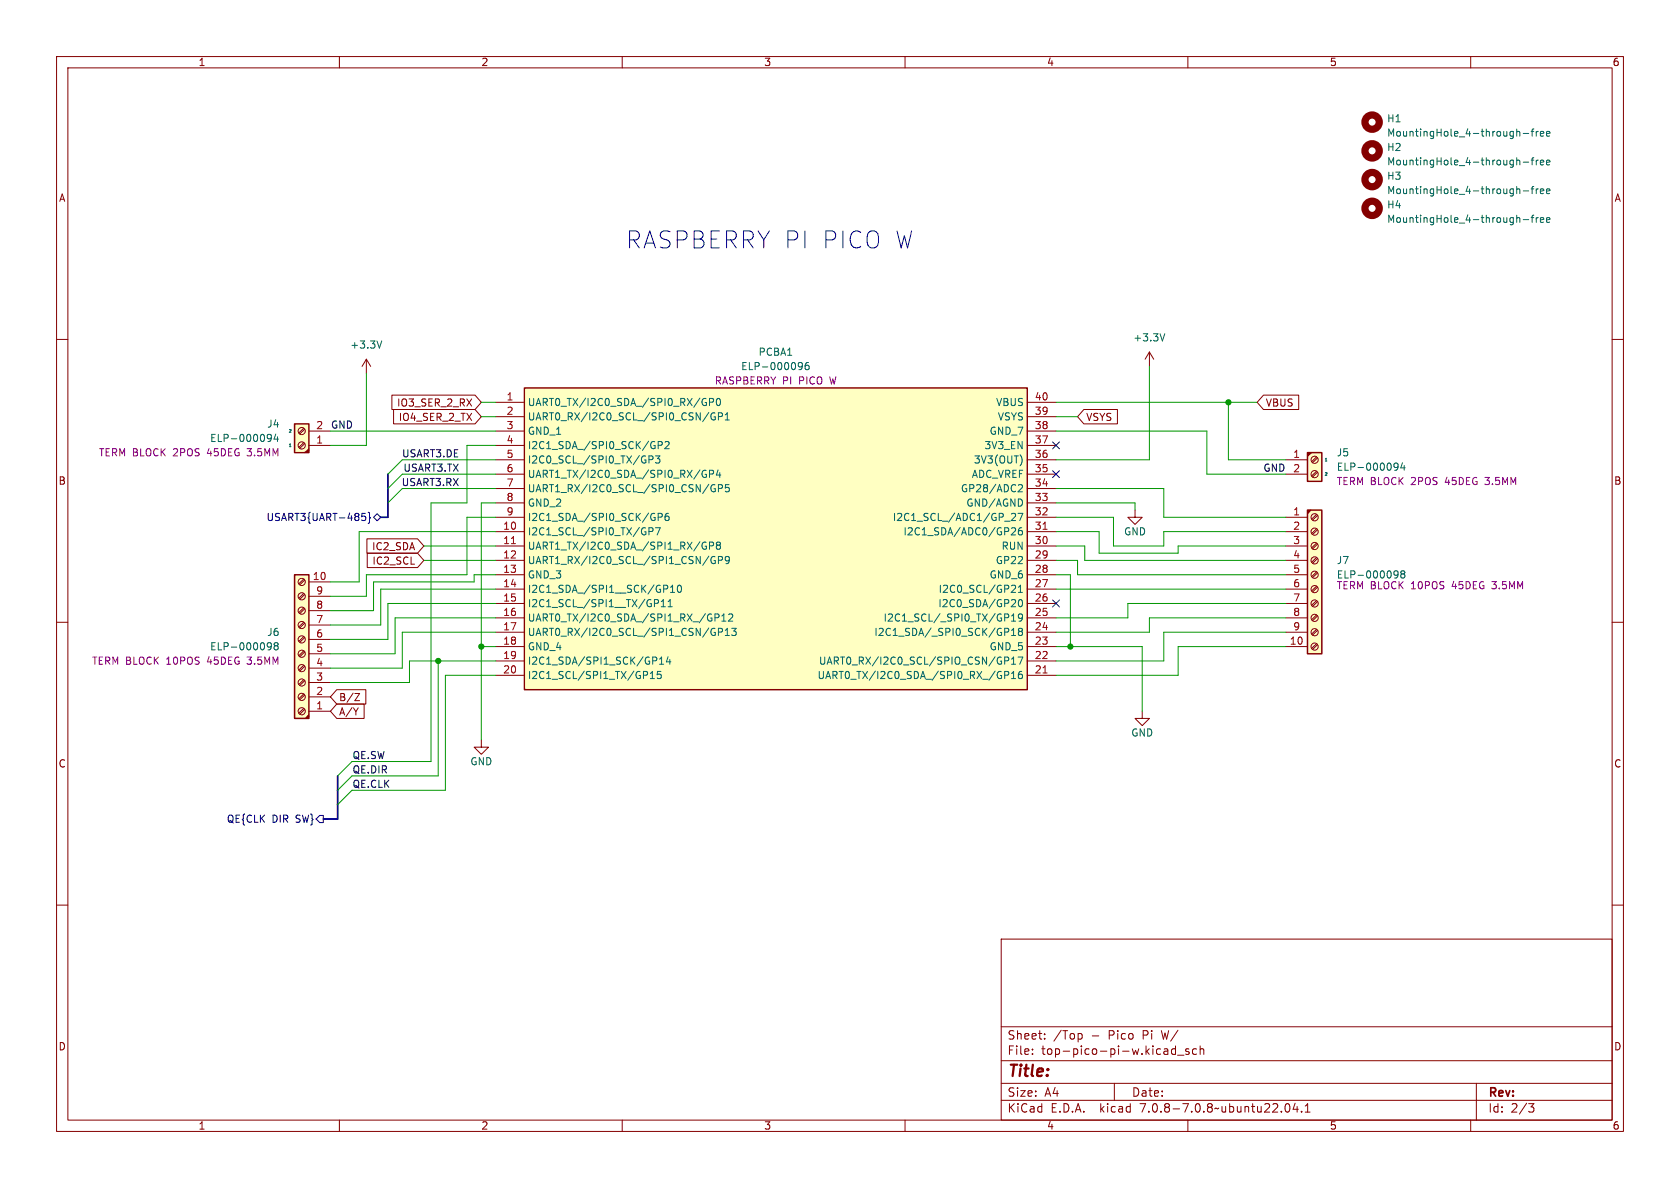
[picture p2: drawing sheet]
<svg xmlns="http://www.w3.org/2000/svg" width="297mm" height="210mm" viewBox="0 0 297 210" stroke-linecap="round" stroke-linejoin="round" font-family="sans-serif">
<g fill="none" stroke="#840000" stroke-width=".18">
<path d="M10 10h277v190h-277zM12 12h273v186h-273zM60 10v2M110 10v2M160 10v2M210 10v2M260 10v2M10 60h2M285 60h2M53.7 75.7l-.9 .8M53.7 78.2l-.9 .9M53.9 75.9l-.9 .8"/>
<path d="M53.9 78.4l-.9 .8M54.6 76.2h3.8M54.6 78.7h3.8M64.8 63.5l-.8 1.3M64.8 63.5v2.5M64.8 63.5l.7 1.3M69.3 69.8h14.7l1.1 1.3-1.1 1.3h-14.7zM69.6 72.4h14.4l1.1 1.3-1.1 1.2h-14.4zM87.6 71.1h5.1M87.6 73.7h5.1M87.6 76.2h5.1M87.6 78.7h5.1"/>
<path d="M181.6 71.1h5.1M181.6 73.7h5.1M181.6 76.2h5.1M181.6 78.7h5.1M191.6 72.4h5.9v2.5h-5.9l-1.1-1.2zM203.2 62.2l-.8 1.3M203.2 62.2v2.6M203.2 62.2l.8 1.3M223.4 69.8h6.2v2.6h-6.2l-1.2-1.3zM53.8 80l.8-.6-.5 .6 .5-.4-.2 .4M64.9 95.2h8.9l1.1 1.3-1.1 1.3h-8.9zM64.9 97.8h8.9l1.1 1.3-1.1 1.2h-8.9z"/>
<path d="M87.6 94h5.1M87.6 96.5h5.1M87.6 99.1h5.1M87.6 91.4h5.1M87.6 88.9h5.1M87.6 86.4h5.1M87.6 83.8h5.1M87.6 81.3h5.1M181.6 94h5.1M181.6 96.5h5.1M181.6 99.1h5.1M181.6 91.4h5.1"/>
<path d="M181.6 88.9h5.1M181.6 86.4h5.1M181.6 83.8h5.1M181.6 81.3h5.1M200.7 90.2v1.2h1.2l-1.2 1.3-1.3-1.3h1.3M227.3 94h3.8M227.3 96.5h3.8M227.3 99.1h3.8M227.3 91.4h3.8M227.3 83.8h3.8M227.3 81.3h3.8M231.4 80l-.3 .4 .5-.4-.5 .6 .8-.6"/>
<path d="M231.4 90.2l-.3 .4 .5-.4-.5 .6 .7-.6M232.7 83.3l-.8 .9M232.7 80.8l-.8 .8M232.7 98.6l-.8 .8M232.7 96l-.8 .9M232.7 93.5l-.8 .8M232.7 90.9l-.8 .9M232.9 83.5l-.8 .8M232.9 80.9l-.8 .9M232.9 98.7l-.8 .9M232.9 96.2l-.8 .8M232.9 93.6l-.8 .9"/>
<path d="M232.9 91.1l-.8 .8M10 110h2M53.7 102.4l-.9 .8M53.7 104.9l-.9 .8M53.7 107.4l-.9 .9M53.7 110l-.9 .8M53.7 112.5l-.9 .9M53.7 115.1l-.9 .8M53.7 117.6l-.9 .8M53.9 102.5l-.9 .9M53.9 105.1l-.9 .8M53.9 107.6l-.9 .9"/>
<path d="M53.9 110.2l-.9 .8M53.9 112.7l-.9 .8M53.9 115.2l-.9 .9M53.9 117.8l-.9 .8M54.6 102.9h3.8M54.6 118.1h3.8M54.6 115.6h3.8M54.6 113h3.8M54.6 110.5h3.8M54.6 108h3.8M54.6 105.4h3.8M87.6 101.6h5.1"/>
<path d="M87.6 104.1h5.1M87.6 106.7h5.1M87.6 109.2h5.1M87.6 111.8h5.1M87.6 114.3h5.1M87.6 116.8h5.1M87.6 119.4h5.1M181.6 101.6h5.1M181.6 104.1h5.1M181.6 106.7h5.1M181.6 109.2h5.1M181.6 111.8h5.1"/>
<path d="M181.6 114.3h5.1M181.6 116.8h5.1M181.6 119.4h5.1M227.3 101.6h3.8M227.3 104.1h3.8M227.3 106.7h3.8M227.3 109.2h3.8M227.3 111.8h3.8M227.3 114.3h3.8M232.7 113.8l-.8 .8M232.7 111.3l-.8 .8M232.7 108.7l-.8 .9"/>
<path d="M232.7 106.2l-.8 .8M232.7 103.6l-.8 .9M232.7 101.1l-.8 .8M232.9 114l-.8 .8M232.9 111.4l-.8 .9M232.9 108.9l-.8 .8M232.9 106.3l-.8 .9M232.9 103.8l-.8 .8M232.9 101.3l-.8 .8M285 110h2M53.7 120.1l-.9 .9M53.7 122.7l-.9 .8"/>
<path d="M53.7 125.2l-.9 .9M53.9 120.3l-.9 .9M53.9 122.9l-.9 .8M53.9 125.4l-.9 .8M54 127l.6-.6-.5 .6 .5-.4-.2 .4M54.6 125.7h3.8M54.6 123.2h3.8M54.6 120.7h3.8M59.5 124.5h4.9v2.5h-4.9l-1.1-1.3zM59.5 121.9h5.2v2.6h-5.2l-1.1-1.3zM62.7 122.6h.9l-.9 1.3h.9M63.3 125.1l-.4 .7"/>
<path d="M85.1 130.8v1.3h1.3l-1.3 1.3-1.3-1.3h1.3M201.9 125.7v1.3h1.3l-1.3 1.3-1.2-1.3h1.2M10 160h2M285 160h2M177 166h108v32h-108zM60 198v2M110 198v2M160 198v2M177 194.5h108M177 191.5h108M177 187.5h108M177 181.5h108"/>
<path d="M182.5 186.3v.1M182.5 185.5v.1M184.7 183.6v.1M184.7 182.8v.1M191 182.7l.3 .3v.4l-.3 .3M197 191.5v3M207.8 184.9v1.5M207.8 185.5l-.4-.1-.3 .3v.4l.1 .2h.6M208.2 186.5h1.1M210 198v2M210.2 185.5l-.4-.1-.2 .2 .1 .2 .5 .2v.3h-.6M211.5 185.5l-.4-.1-.3 .3v.4l.2 .2h.5"/>
<path d="M212.2 185.5l.2-.1 .3 .1 .1 .9M212.2 184.9v1.5M227.3 195.2l.2-.1a.81 .81 0 0 1 .6 .6 .81 .81 0 0 1-.3 .8l-.1 .1a.81 .81 0 0 1-.4-1.4zM229 195l-.4 1.1h.9M229.3 195.6v1M230.1 196.5v.1M230.7 196.6h.9M230.7 195.5l.5-.4v1.5M260 198v2M261 191.5v6.5M270.2 195.1h1l-.5 .6 .4 .1 .1 .5-.3 .3h-.4"/>
<circle cx="53.3" cy="78.7" r=".63"/>
<circle cx="53.3" cy="76.2" r=".63"/>
<circle cx="232.4" cy="99.1" r=".63"/>
<circle cx="232.4" cy="94" r=".63"/>
<circle cx="232.4" cy="91.4" r=".63"/>
<circle cx="232.4" cy="83.8" r=".63"/>
<circle cx="232.4" cy="81.3" r=".63"/>
<circle cx="232.4" cy="96.5" r=".63"/>
<circle cx="53.3" cy="105.4" r=".63"/>
<circle cx="53.3" cy="107.9" r=".63"/>
<circle cx="53.3" cy="110.5" r=".63"/>
<circle cx="53.3" cy="118.1" r=".63"/>
<circle cx="53.3" cy="102.9" r=".63"/>
<circle cx="53.3" cy="115.6" r=".63"/>
<circle cx="53.3" cy="113" r=".63"/>
<circle cx="232.4" cy="111.8" r=".63"/>
<circle cx="232.4" cy="114.3" r=".63"/>
<circle cx="232.4" cy="101.6" r=".63"/>
<circle cx="232.4" cy="106.7" r=".63"/>
<circle cx="232.4" cy="109.2" r=".63"/>
<circle cx="232.4" cy="104.1" r=".63"/>
<circle cx="53.3" cy="120.6" r=".63"/>
<circle cx="53.3" cy="123.2" r=".63"/>
<circle cx="53.3" cy="125.7" r=".63"/>
</g>
<g fill="none" stroke="#006464" stroke-width=".18">
<path d="M269.3 23.6h1M269.3 33.8h1M269.3 38.8h1M269.3 28.7h1M270.7 23.2h.5M270.7 33.4h.5M270.7 38.5h.5M270.7 28.3h.5M271.2 22.8l-.3 .2v1.1M271.2 27.9l-.3 .2v1.1M271.2 33l-.3 .1v1.1M271.2 38l-.3 .2v1.1"/>
<path d="M271.6 23.2v.9M271.6 28.3v.9M271.6 33.4v.8M271.6 38.5v.8M272 23.2l-.4 .3M272 33.4l-.4 .2M272 38.5l-.4 .2M272 28.3l-.4 .2M272.3 23.7l.6-.2v-.2l-.4-.1-.2 .2 .1 .6h.5M272.3 28.7l.6-.1v-.2l-.4-.1-.2 .2 .1 .6h.5M272.3 33.8l.6-.1v-.3h-.4l-.2 .2 .1 .6h.5M272.3 38.9l.6-.1v-.3h-.4l-.2 .1 .1 .7h.5"/>
<path d="M273.4 23.7l.6-.2-.1-.2-.3-.1-.2 .2 .1 .6h.4M273.4 28.7l.6-.1-.1-.2-.3-.1-.2 .2 .1 .6h.4M273.4 33.8l.6-.1-.1-.3h-.3l-.2 .2 .1 .6h.4M273.4 38.9l.6-.1-.1-.3h-.3l-.2 .1 .1 .7h.4M205.9 59l-.4 1.3M47.4 76.8h.3l.2 .1a.84 .84 0 0 1-.3 1.1h-.2M48 77.3l-.3 .3-.3-.1M48.8 76.7l-.3 .9h.7M49.1 77.2v.8M51.2 79h.2M67.5 60.3l-.4 1.2M116.4 78.7h.6l.1-.2-.1-.3-.6-.2v1.3"/>
<path d="M117.6 78.2l.5-.2 .2 .4-.8 .9h.8M124.3 70.5h.5M124.6 71.2h.3v.4l-.3 .1-.3-.1M125.4 71.1l.6-.1 .2-.1-.1-.3-.7-.2v1.3M126.4 73a.59 .59 0 0 0-.7 .6 .59 .59 0 0 0 .7 .6l.1-.5h-.3M126.8 70.5l.1-.1a.68 .68 0 0 1 .5 .7 .68 .68 0 0 1-.5 .6 .84 .84 0 0 1-.1-1.2zM127 73.6h.6l.1-.2v-.3l-.7-.1v1.2M128.2 73.3l.4-.3v1.2M128.2 74.2h.7M141.2 64.1h.4l.2 .1a.84 .84 0 0 1-.3 1.1h-.3M141.8 64.6l-.2 .3-.4-.1M142.9 64.1h-.3a.86 .86 0 0 0 0 1.2l.4-.1 .1-.4-.3-.2h-.3l-.2 .2"/>
<path d="M114.7 81.3l.6-.1 .2-.2-.1-.3-.7-.1v1.3M114.7 94l.6-.1 .2-.2-.1-.3-.7-.1v1.3M115.9 93.3h.8l-.5 1.3M115.9 80.6h.8l-.5 .5 .4 .1v.5l-.2 .2-.5-.2M116.4 91.4h.6l.1-.2-.1-.3-.6-.2v1.3M118.2 90.7l-.4 .1a.85 .85 0 0 0 0 1.2l.4-.1 .1-.4-.2-.3-.4 .1-.1 .2M124.3 95.9h.5M124.3 83.2h.5M124.6 83.9h.3v.4l-.3 .1-.3-.1M124.6 96.6h.3v.4l-.3 .1-.3-.1M125.4 83.8l.6-.1 .2-.1-.1-.3-.7-.2v1.3M125.4 96.5l.6-.1 .2-.1-.1-.3-.7-.2v1.3"/>
<path d="M125.7 99.1l.1 .4 .3 .1 .4-.1v-.4h-.3M125.7 86.4l.1 .4 .3 .1 .4-.1v-.4h-.3M126.4 98.4h-.5l-.2 .5M126.4 85.7h-.5l-.2 .5M126.9 96.4l-.3-.3 .3-.3h.2l.3 .3-.3 .3M126.9 96.4l-.3 .2 .1 .4 .2 .1 .3-.1 .2-.1-.1-.4-.2-.1M126.9 96.4h.2M126.9 83.1l-.3 .9h.8M127 99h.6l.1-.2v-.3l-.7-.1v1.2M127 86.3h.6l.1-.2v-.3l-.7-.1v1.2M127.2 83.6v.8M128.9 85.7h-.6l-.1 .6 .2-.1h.4l.1 .2v.4l-.2 .1-.5-.1"/>
<path d="M128.9 98.9l-.2 .3-.4-.1-.1-.2 .1-.5h.4l.2 .1a.84 .84 0 0 1-.3 1.1h-.3M178.8 93.4l.5-.1 .3 .4-.8 .9h.8M178.8 90.9l.5-.2 .3 .4-.8 .9h.8M180 90.7h.8l-.5 1.3M180 85.8l.5-.1 .3 .3-.8 .9h.8M180.6 80.8l.1 .5-.1 .7M180.6 93.3l-.3 .1a.86 .86 0 0 0 0 1.2l.4-.2 .1-.4-.3-.2h-.3l-.2 .2M246.6 81.9h.3l.2 .1a.84 .84 0 0 1-.3 1.1h-.2M247.2 82.4l-.3 .2h-.3M247.9 81.8l-.3 .9h.8M248.2 82.3v.8M47.4 113.7l.3-.1 .2 .1a.84 .84 0 0 1-.3 1.2h-.2"/>
<path d="M48 114.2l-.3 .2-.3-.1M48.7 114.2l-.2 .2v.4l.2 .1 .4-.1 .1-.2-.1-.3-.2-.1M48.7 114.2l-.2-.3 .2-.3h.2l.3 .3-.3 .3M48.7 114.2h.2M115 120h.7M115 119.1l.3-.4v1.3M116.1 116.3v.4M116.2 106l.2 .2v.3l-.2 .2M116.6 117.4h.7M116.6 116.5l.4-.4v1.3M116.8 118.7h-.6v.6l.2-.1h.4l.1 .2-.1 .4-.1 .2-.5-.2M116.9 107.3h.7"/>
<path d="M116.9 106.4l.4-.4v1.3M118.1 107.3h.7M118.1 106.4l.4-.4v1.3M118.1 116.1l-.3 .9h.8M118.4 116.6v.8M118.5 104.7h.8M118.5 103.8l.4-.4v1.3M119.9 103.6l.1-.2a.68 .68 0 0 1 .5 .7 .68 .68 0 0 1-.5 .6l-.1-.1-.2-.4zM126.4 109.2l.6-.1 .1-.1v-.3l-.7-.2v1.3M127 111.7h.6l.1-.2v-.3l-.7-.1v1.2M127.6 109.8h.7M127.6 108.9l.4-.4v1.3"/>
<path d="M128.2 112.3h.7M128.2 111.4l.4-.3v1.2M128.8 108.7l.5-.2 .2 .4-.7 .9h.7M129.4 111.1h.7l-.4 .5 .4 .1v.5l-.2 .1-.5-.1M177.6 118.7h.5l.2 .2-.1 .4-.6 .1M177.6 116.8h.6l.1-.2v-.3l-.7-.2v1.3M178.3 111.2v.4M178.8 109.8h.8M178.8 112.3h.8M178.8 117.4h.8M178.8 120h.8M178.8 108.9l.4-.4v1.3"/>
<path d="M178.8 111.4l.4-.3v1.2M178.8 116.5l.4-.4v1.3M178.8 119.1l.4-.4v1.3M179 103.4l.4 .1 .2 .3-.8 .9h.8M180 116.1h.8l-.5 1.3M180 104.7h.8M180 103.8l.4-.4v1.3M180.2 106.1l.1-.1a.68 .68 0 0 1 .5 .6 .68 .68 0 0 1-.5 .7 .84 .84 0 0 1-.1-1.2zM180.3 111.6l-.3-.2 .3-.3h.2l.3 .2-.3 .3M180.3 111.6l-.3 .3 .1 .3 .2 .1h.3l.2-.2v-.2l-.3-.3M180.3 111.6h.2M180.6 118.7l-.3 .1a.86 .86 0 0 0 0 1.2l.4-.2 .1-.4-.3-.2h-.3l-.2 .2"/>
<path d="M180.8 109.1l-.3 .2h-.3l-.2-.2 .2-.5 .3-.1 .2 .2a.84 .84 0 0 1-.3 1.1h-.2M246.6 101l.3-.1 .2 .1a.84 .84 0 0 1-.3 1.2h-.2M247.2 101.5l-.3 .2-.3-.1M247.9 101.5l-.3 .2 .1 .4 .2 .1 .3-.1 .2-.2v-.2l-.3-.2M247.9 101.5l-.3-.3 .3-.3h.2l.3 .3-.3 .3M247.9 101.5h.2"/>
</g>
<g fill="#ffffc2" stroke="#ffffc2" stroke-width=".18">
<path d="M92.7 68.6h88.9v53.3h-88.9z"/>
<path d="M231.1 80h2.6v5.1h-2.6z"/>
<path d="M52.1 74.9h2.5v5.1h-2.5z"/>
<path d="M52.1 101.6h2.5v25.4h-2.5z"/>
<path d="M231.1 90.2h2.6v25.4h-2.6z"/>
</g>
<path d="M52.1 74.9h2.5v5.1h-2.5zM92.7 68.6h88.9v53.3h-88.9zM231.1 80h2.6v5.1h-2.6zM231.1 90.2h2.6v25.4h-2.6zM52.1 101.6h2.5v25.4h-2.5z" fill="none" stroke="#840000" stroke-width=".25"/>
<path d="M90.4 96.1h.7M184.4 93.6h.7M184.4 119h.7" fill="none" stroke="#a90000" stroke-width=".18"/>
<g fill="none" stroke="#840000" stroke-width="1.3">
<circle cx="242.6" cy="31.7" r="1.27"/>
<circle cx="242.6" cy="21.6" r="1.27"/>
<circle cx="242.6" cy="26.7" r="1.27"/>
<circle cx="242.6" cy="36.8" r="1.27"/>
</g>
<path d="M186.1 78.1l1.2 1.2M187.3 78.1l-1.2 1.2M64 90.7h.6M64 91.3l.4-.1 .3 .3-.2 .5h-.5M65.1 90.6l.2 .1v.7l.2 .1-.2 .2v.6l-.2 .2M66 91.4l.7-.6 .6 .6-.6 .7zM186.1 83.2l1.2 1.2M187.3 83.2l-1.2 1.2M186.1 106.1l1.2 1.2M187.3 106.1l-1.2 1.2M55.9 144.8l.6-.7h.6v1.3h-.6z" fill="none" stroke="#000084" stroke-width=".18"/>
<path d="M68.6 83.8v7.6h-1.3M59.7 137.2v7.6h-2.6" fill="none" stroke="#000084" stroke-width=".3"/>
<g fill="none" stroke="#009600" stroke-width=".18">
<path d="M58.4 76.2h29.2M64.8 66v12.7h-6.4M85.1 71.1h2.5M85.1 73.7h2.5M87.6 78.7h-5.1v10.2h-6.3v45.7h-14l-2.5 2.6M186.7 76.2h26.7v7.6h13.9M186.7 71.1h35.5M186.7 73.7h3.8M203.2 64.8v16.5h-16.5M217.2 71.1v10.2h10.1M74.9 96.5h12.7M74.9 99.1h12.7"/>
<path d="M87.6 83.8h-16.5l-2.5 2.6M87.6 91.4h-5.1v10.2h-17.7v3.8h-6.4M87.6 94h-24.1v8.9h-5.1M87.6 81.3h-16.5l-2.5 2.5M87.6 88.9h-2.5v41.9M87.6 86.4h-16.5l-2.5 2.5M186.7 99.1h3.8v2.5h36.8M186.7 86.4h19v5h21.6M186.7 91.4h10.1v5.1h8.9v-2.5h21.6M186.7 94h7.6v3.8h14v-1.3h19M186.7 96.5h5.1v2.6h35.5M186.7 88.9h14v1.3"/>
<path d="M77.5 116.8v20.4h-15.3l-2.5 2.5M85.1 114.3h2.5M87.6 109.2h-17.8v6.4h-11.4M87.6 101.6h-3.8v1.3h-17.8v5.1h-7.6M87.6 104.1h-20.3v6.4h-8.9M87.6 106.7h-19v6.3h-10.2M87.6 116.8h-15.2v3.9h-14M87.6 111.8h-16.5v6.3h-12.7M87.6 119.4h-8.9v20.3h-16.5l-2.5 2.5M186.7 101.6h2.5v12.7M186.7 114.3h15.2v11.4M186.7 104.1h40.6"/>
<path d="M227.3 106.7h-27.9v2.5h-12.7M227.3 109.2h-24.1v2.6h-16.5M227.3 111.8h-21.6v5h-19M227.3 114.3h-19v5.1h-21.6"/>
</g>
<g fill="#009600" stroke="#009600" stroke-width=".18">
<circle cx="85.1" cy="114.3" r=".46"/>
<circle cx="77.5" cy="116.8" r=".46"/>
<circle cx="217.2" cy="71.1" r=".46"/>
<circle cx="189.2" cy="114.3" r=".46"/>
</g>
<text font-size="4.2" fill="#0000c2" x="110.5" y="44.2">RASPBERRY PI PICO W</text>
<text font-size="2.8" fill="#840000" x="178" y="190.9">Title:</text>
<g font-size="2.1" fill="#840000">
<text x="178" y="184">Sheet:</text>
<text x="186.2" y="184">/Top</text>
<text x="193" y="184">-</text>
<text x="196.1" y="184">Pico</text>
<text x="202.3" y="184">Pi</text>
<text x="205.8" y="184">W/</text>
<text x="178" y="186.7">File:</text>
<text x="184.1" y="186.7">top-pico-pi-w.kicad_sch</text>
<text x="178" y="196.9">KiCad</text>
<text x="178" y="194.1">Size:</text>
<text x="184.7" y="194.1">A4</text>
<text x="185.7" y="196.9">E.D.A.</text>
<text x="194.6" y="196.9">kicad</text>
<text x="200" y="194.1">Date:</text>
<text x="201.8" y="196.9">7.0.8-7.0.8~ubuntu22.04.1</text>
<text x="263" y="194.3">Rev:</text>
<text x="263" y="196.9">Id:</text>
<text x="267.1" y="196.9">2/3</text>
</g>
<g font-size="1.8" fill="#840000">
<text x="35" y="11.9">1</text>
<text x="85" y="11.9">2</text>
<text x="135" y="11.9">3</text>
<text x="185" y="11.9">4</text>
<text x="235" y="11.9">5</text>
<text x="285" y="11.9">6</text>
<text x="10.3" y="35.9">A</text>
<text x="285.3" y="35.9">A</text>
<text x="70.1" y="72.1">IO3_SER_2_RX</text>
<text x="70.4" y="74.6">IO4_SER_2_TX</text>
<text x="191.9" y="74.6">VSYS</text>
<text x="223.7" y="72.1">VBUS</text>
<text x="10.3" y="85.9">B</text>
<text x="285.3" y="85.9">B</text>
<text x="65.7" y="97.5">IC2_SDA</text>
<text x="65.7" y="100">IC2_SCL</text>
<text x="59.8" y="124.1">B/Z</text>
<text x="59.8" y="126.7">A/Y</text>
<text x="10.3" y="135.9">C</text>
<text x="285.3" y="135.9">C</text>
<text x="10.3" y="185.9">D</text>
<text x="285.3" y="185.9">D</text>
<text x="35" y="199.9">1</text>
<text x="85" y="199.9">2</text>
<text x="135" y="199.9">3</text>
<text x="185" y="199.9">4</text>
<text x="235" y="199.9">5</text>
<text x="285" y="199.9">6</text>
</g>
<g font-size="1.8" fill="#006464">
<text x="245.1" y="21.8">H1</text>
<text x="245.1" y="24.4">MountingHole_4-through-free</text>
<text x="245.1" y="29.4">MountingHole_4-through-free</text>
<text x="245.1" y="26.9">H2</text>
<text x="245.1" y="34.5">MountingHole_4-through-free</text>
<text x="245.1" y="32">H3</text>
<text x="245.1" y="39.6">MountingHole_4-through-free</text>
<text x="245.1" y="37.1">H4</text>
<text x="61.8" y="61.8">+3.3V</text>
<text x="130.9" y="65.6">ELP-000096</text>
<text x="134" y="63.1">PCBA1</text>
<text x="200.3" y="60.6">+3.3V</text>
<text x="93.2" y="72">UART0_TX/I2C0_SDA_/SPI0_RX/GP0</text>
<text x="176" y="72">VBUS</text>
<text x="47.1" y="75.8">J4</text>
<text x="93.2" y="74.5">UART0_RX/I2C0_SCL_/SPI0_CSN/GP1</text>
<text x="93.2" y="77.1">GND_1</text>
<text x="174.9" y="77.1">GND_7</text>
<text x="176.3" y="74.5">VSYS</text>
<text x="37" y="78.3">ELP-000094</text>
<text x="93.2" y="79.6">I2C1_SDA_/SPI0_SCK/GP2</text>
<text x="93.2" y="82.1">I2C0_SCL_/SPI0_TX/GP3</text>
<text x="172.1" y="82.1">3V3(OUT)</text>
<text x="173.9" y="79.6">3V3_EN</text>
<text x="236.2" y="80.9">J5</text>
<text x="236.2" y="83.4">ELP-000094</text>
<text x="93.2" y="84.7">UART1_TX/I2C0_SDA_/SPI0_RX/GP4</text>
<text x="93.2" y="87.2">UART1_RX/I2C0_SCL_/SPI0_CSN/GP5</text>
<text x="93.2" y="89.8">GND_2</text>
<text x="169.8" y="87.2">GP28/ADC2</text>
<text x="170.7" y="89.8">GND/AGND</text>
<text x="171.7" y="84.7">ADC_VREF</text>
<text x="93.2" y="94.8">I2C1_SCL_/SPI0_TX/GP7</text>
<text x="93.2" y="92.3">I2C1_SDA_/SPI0_SCK/GP6</text>
<text x="157.7" y="92.3">I2C1_SCL_/ADC1/GP_27</text>
<text x="159.6" y="94.8">I2C1_SDA/ADC0/GP26</text>
<text x="198.6" y="94.8">GND</text>
<text x="93.2" y="97.4">UART1_TX/I2C0_SDA_/SPI1_RX/GP8</text>
<text x="93.2" y="99.9">UART1_RX/I2C0_SCL_/SPI1_CSN/GP9</text>
<text x="175.9" y="99.9">GP22</text>
<text x="177" y="97.4">RUN</text>
<text x="236.2" y="99.9">J7</text>
<text x="93.2" y="102.5">GND_3</text>
<text x="93.2" y="105">I2C1_SDA_/SPI1__SCK/GP10</text>
<text x="93.2" y="107.5">I2C1_SCL_/SPI1__TX/GP11</text>
<text x="165.8" y="107.5">I2C0_SDA/GP20</text>
<text x="165.8" y="105">I2C0_SCL/GP21</text>
<text x="174.9" y="102.5">GND_6</text>
<text x="47.1" y="112.6">J6</text>
<text x="93.2" y="110.1">UART0_TX/I2C0_SDA_/SPI1_RX_/GP12</text>
<text x="93.2" y="112.6">UART0_RX/I2C0_SCL_/SPI1_CSN/GP13</text>
<text x="154.5" y="112.6">I2C1_SDA/_SPI0_SCK/GP18</text>
<text x="156.1" y="110.1">I2C1_SCL/_SPI0_TX/GP19</text>
<text x="37" y="115.2">ELP-000098</text>
<text x="93.2" y="115.2">GND_4</text>
<text x="93.2" y="117.7">I2C1_SDA/SPI1_SCK/GP14</text>
<text x="144.7" y="117.7">UART0_RX/I2C0_SCL/SPIO_CSN/GP17</text>
<text x="174.9" y="115.2">GND_5</text>
<text x="93.2" y="120.2">I2C1_SCL/SPI1_TX/GP15</text>
<text x="144.4" y="120.2">UART0_TX/I2C0_SDA_/SPI0_RX_/GP16</text>
<text x="199.9" y="130.4">GND</text>
<text x="83.1" y="135.5">GND</text>
</g>
<g font-size="1.8" fill="#a90000">
<text x="89.5" y="70.9">1</text>
<text x="182.8" y="70.9">40</text>
<text x="55.8" y="75.9">2</text>
<text x="89.5" y="73.4">2</text>
<text x="89.5" y="75.9">3</text>
<text x="182.8" y="75.9">38</text>
<text x="182.8" y="73.4">39</text>
<text x="55.8" y="78.5">1</text>
<text x="89.5" y="78.5">4</text>
<text x="89.5" y="81">5</text>
<text x="89.5" y="83.6">6</text>
<text x="182.8" y="83.6">35</text>
<text x="182.8" y="81">36</text>
<text x="182.8" y="78.5">37</text>
<text x="228.5" y="81">1</text>
<text x="228.5" y="83.6">2</text>
<text x="89.5" y="86.1">7</text>
<text x="89.5" y="88.6">8</text>
<text x="182.8" y="88.6">33</text>
<text x="182.8" y="86.1">34</text>
<text x="88.9" y="93.7">10</text>
<text x="89.5" y="91.2">9</text>
<text x="182.8" y="93.7">31</text>
<text x="182.8" y="91.2">32</text>
<text x="228.5" y="91.2">1</text>
<text x="228.5" y="93.7">2</text>
<text x="88.9" y="96.3">11</text>
<text x="88.9" y="98.8">12</text>
<text x="88.9" y="101.3">13</text>
<text x="182.8" y="101.3">28</text>
<text x="182.8" y="98.8">29</text>
<text x="182.8" y="96.3">30</text>
<text x="228.5" y="96.3">3</text>
<text x="228.5" y="98.8">4</text>
<text x="228.5" y="101.3">5</text>
<text x="55.2" y="102.6">10</text>
<text x="55.8" y="107.7">8</text>
<text x="55.8" y="105.2">9</text>
<text x="88.9" y="103.9">14</text>
<text x="88.9" y="106.4">15</text>
<text x="182.8" y="106.4">26</text>
<text x="182.8" y="103.9">27</text>
<text x="228.5" y="103.9">6</text>
<text x="228.5" y="106.4">7</text>
<text x="55.8" y="112.8">6</text>
<text x="55.8" y="110.2">7</text>
<text x="88.9" y="109">16</text>
<text x="88.9" y="111.5">17</text>
<text x="182.8" y="111.5">24</text>
<text x="182.8" y="109">25</text>
<text x="228.5" y="109">8</text>
<text x="228.5" y="111.5">9</text>
<text x="55.8" y="117.9">4</text>
<text x="55.8" y="115.3">5</text>
<text x="88.9" y="114">18</text>
<text x="88.9" y="116.6">19</text>
<text x="88.9" y="119.1">20</text>
<text x="182.8" y="119.1">21</text>
<text x="182.8" y="116.6">22</text>
<text x="182.8" y="114">23</text>
<text x="227.9" y="114">10</text>
<text x="55.8" y="125.5">1</text>
<text x="55.8" y="122.9">2</text>
<text x="55.8" y="120.4">3</text>
</g>
<g font-size="1.8" fill="#840084">
<text x="126.3" y="68.2">RASPBERRY PI</text>
<text x="141.4" y="68.2">PICO</text>
<text x="147" y="68.2">W</text>
<text x="17.4" y="80.9">TERM BLOCK</text>
<text x="30.7" y="80.9">2POS</text>
<text x="36.9" y="80.9">45DEG</text>
<text x="44.2" y="80.9">3.5MM</text>
<text x="236.2" y="86">TERM BLOCK</text>
<text x="249.6" y="86">2POS</text>
<text x="255.8" y="86">45DEG</text>
<text x="263" y="86">3.5MM</text>
<text x="236.2" y="102.5">ELP-000098</text>
<text x="236.2" y="104.4">TERM BLOCK</text>
<text x="249.6" y="104.4">10POS</text>
<text x="257" y="104.4">45DEG</text>
<text x="264.3" y="104.4">3.5MM</text>
<text x="16.2" y="117.7">TERM BLOCK</text>
<text x="29.5" y="117.7">10POS</text>
<text x="36.9" y="117.7">45DEG</text>
<text x="44.2" y="117.7">3.5MM</text>
</g>
<g font-size="1.8" fill="#0f0f0f">
<text x="58.4" y="75.9">GND</text>
<text x="71" y="80.9">USART3.DE</text>
<text x="71.2" y="83.5">USART3.TX</text>
<text x="223.3" y="83.5">GND</text>
<text x="70.9" y="86">USART3.RX</text>
<text x="62.2" y="136.8">QE.DIR</text>
<text x="62.2" y="134.3">QE.SW</text>
<text x="62.2" y="139.4">QE.CLK</text>
</g>
<g font-size="1.8" fill="#000084">
<text x="47" y="92.3">USART3{UART-485}</text>
<text x="40" y="145.6">QE{CLK</text>
<text x="48.1" y="145.6">DIR</text>
<text x="52.4" y="145.6">SW}</text>
</g>
<g font-size=".7" fill="#006464">
<text x="50.9" y="76.6">2</text>
<text x="50.9" y="79.1">1</text>
<text x="234.1" y="81.7">1</text>
<text x="234.1" y="84.2">2</text>
</g>
</svg>
